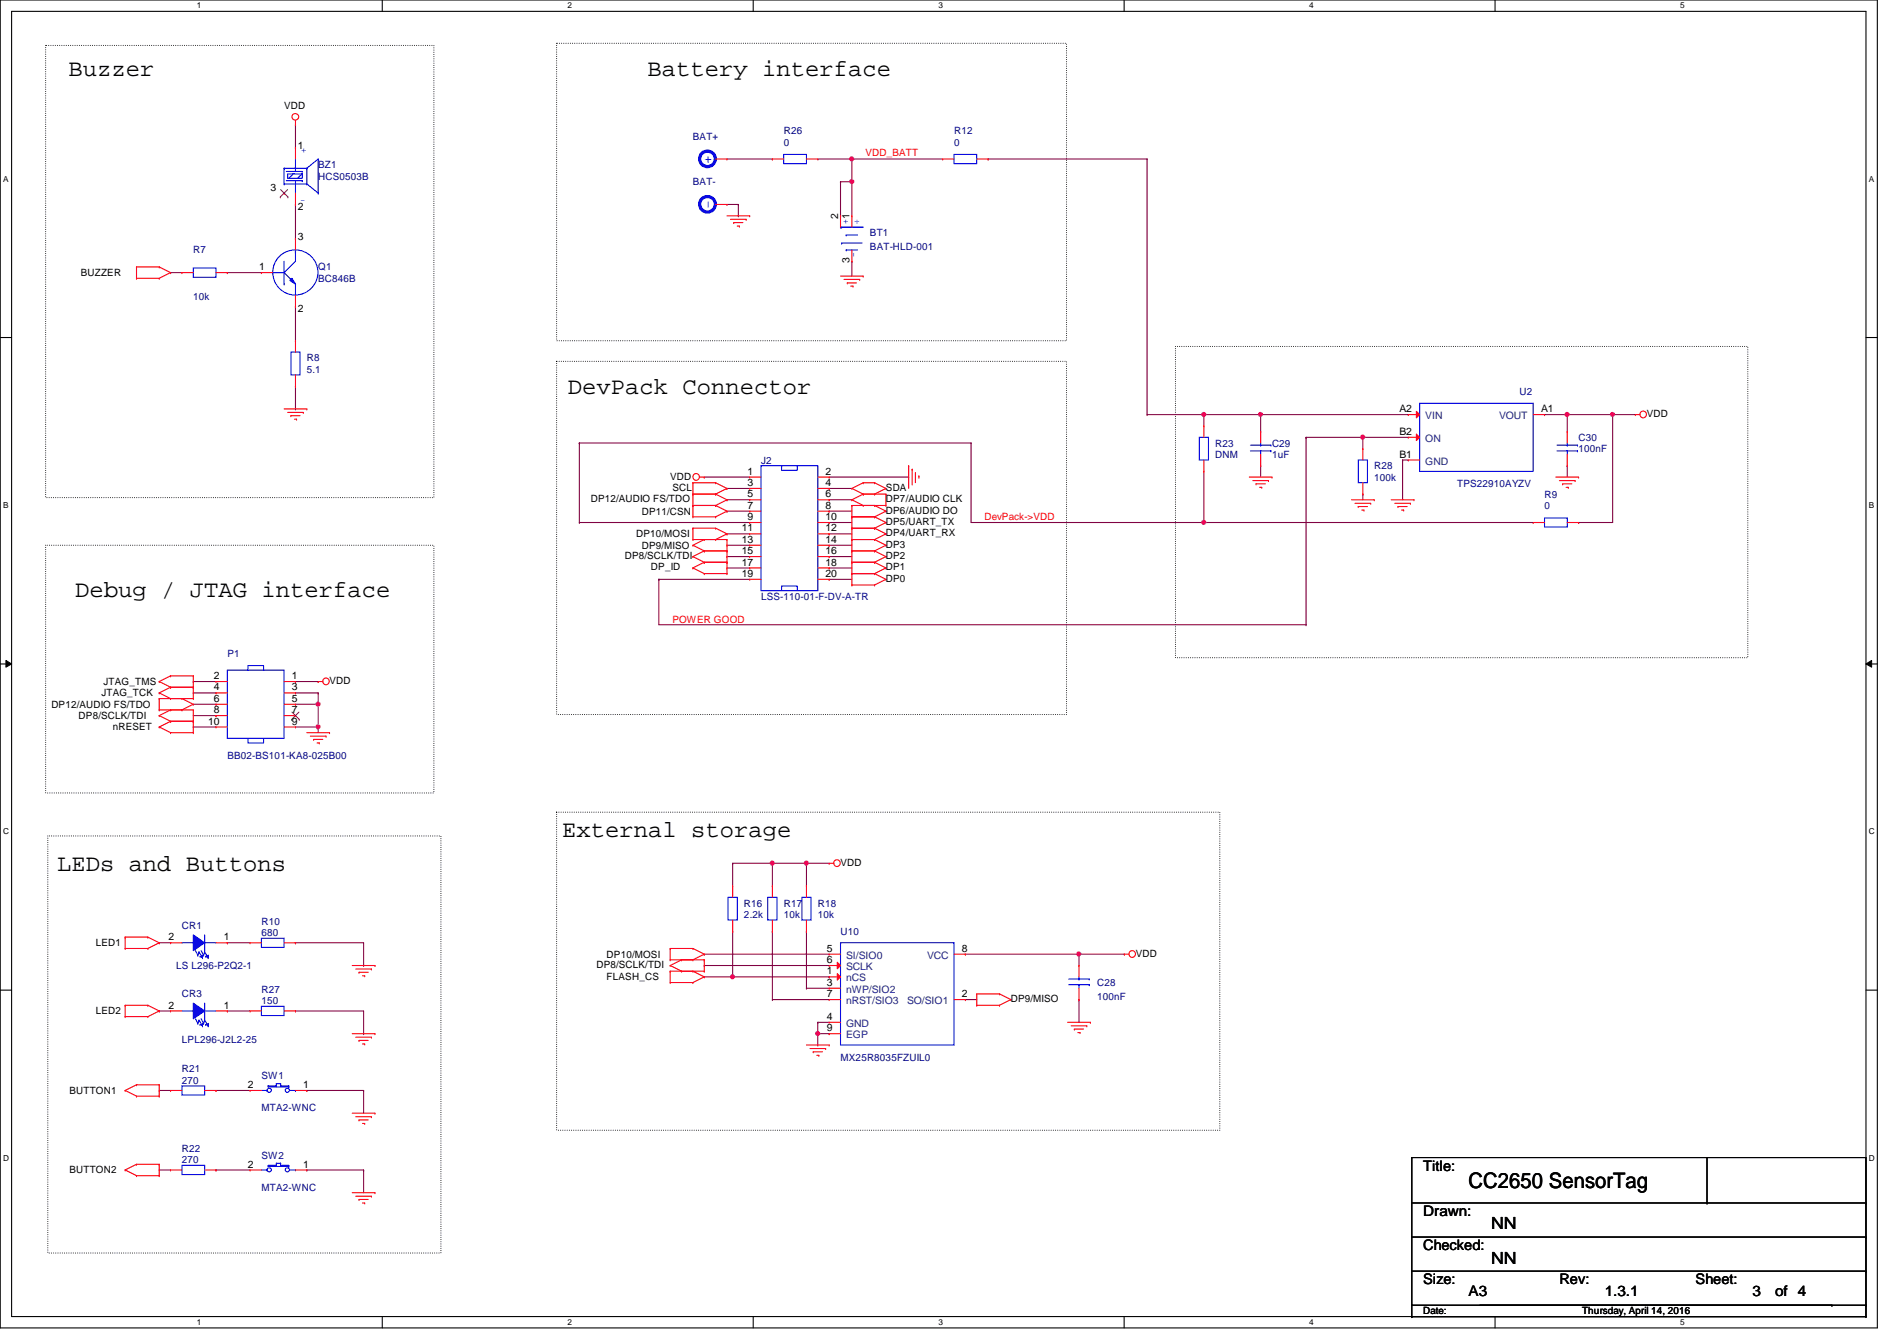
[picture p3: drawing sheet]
<svg xmlns="http://www.w3.org/2000/svg" width="297mm" height="210mm" viewBox="0 0 297 210" stroke-linecap="round" stroke-linejoin="round" font-family="sans-serif">
<path d="M0 0h294v207.9h-294zM1.8 1.8h290.4v204.3h-290.4z" fill="none" stroke="#000" stroke-width=".17"/>
<g fill="#fff">
<path d="M30.8 .2h.7v1.4h-.7z"/>
<path d="M30.8 206.2h.7v1.4h-.7z"/>
</g>
<path d="M59.9 0v1.8M59.9 206.1v1.8" fill="none" stroke="#000" stroke-width=".17"/>
<g fill="#fff">
<path d="M88.9 .2h.6v1.4h-.6z"/>
<path d="M88.9 206.2h.6v1.4h-.6z"/>
</g>
<path d="M117.9 0v1.8M117.9 206.1v1.8" fill="none" stroke="#000" stroke-width=".17"/>
<g fill="#fff">
<path d="M146.9 .2h.7v1.4h-.7z"/>
<path d="M146.9 206.2h.7v1.4h-.7z"/>
</g>
<path d="M176 0v1.8M176 206.1v1.8" fill="none" stroke="#000" stroke-width=".17"/>
<g fill="#fff">
<path d="M205 .2h.7v1.4h-.7z"/>
<path d="M205 206.2h.7v1.4h-.7z"/>
</g>
<path d="M234.1 0v1.8M234.1 206.1v1.8" fill="none" stroke="#000" stroke-width=".17"/>
<g fill="#fff">
<path d="M263.1 .2h.7v1.4h-.7z"/>
<path d="M263.1 206.2h.7v1.4h-.7z"/>
<path d="M.5 27.3h.8v1.4h-.8z"/>
<path d="M292.6 27.3h.9v1.4h-.9z"/>
<path d="M.5 78.4h.8v1.4h-.8z"/>
<path d="M292.6 78.4h.9v1.4h-.9z"/>
</g>
<path d="M0 52.8h1.8M292.2 52.8h1.8" fill="none" stroke="#000" stroke-width=".17"/>
<g fill="#fff">
<path d="M.5 129.5h.9v1.4h-.9z"/>
<path d="M292.6 129.5h.9v1.4h-.9z"/>
</g>
<path d="M0 103.9h1.8M292.2 103.9h1.8" fill="none" stroke="#000" stroke-width=".17"/>
<path d="M.9 103.4l.9 .5-.9 .5zM292.2 103.9l.9-.5v1z" fill="#000"/>
<path d="M.9 103.4l.9 .5-.9 .5zM292.2 103.9l.9-.5v1z" fill="none" stroke="#000" stroke-width=".16"/>
<g fill="#fff">
<path d="M.5 180.5h.9v1.4h-.9z"/>
<path d="M292.6 180.5h.9v1.4h-.9z"/>
</g>
<path d="M0 155h1.8M292.2 155h1.8" fill="none" stroke="#000" stroke-width=".17"/>
<path d="M7.2 7.1h60.7v70.8h-60.7zM87.2 6.8h79.8v46.5h-79.8zM87.2 56.6h79.8v55.2h-79.8zM184.1 54.2h89.6v48.8h-89.6zM7.2 85.3h60.7v38.8h-60.7zM7.5 130.9h61.5v65.2h-61.5zM87.2 127.1h103.8v49.8h-103.8z" fill="none" stroke="#000" stroke-width=".17" stroke-dasharray="0 .3"/>
<g fill="none" stroke="#800040" stroke-width=".17">
<path d="M46.3 32h.1M46.3 32v5.3M26.7 42.7h.1M26.7 42.7h1.8M35.6 42.7h.1M35.6 42.7h5.3M46.3 48h.1M46.3 48v5.3M129.8 74.7h12.5M142.3 74.7h.1M30.3 106.7h.1M30.3 108.5h.1"/>
<path d="M30.3 113.8h.1M30.3 108.5h3.5M30.3 106.7h3.5M30.3 113.8h3.5M46.3 108.5h.1M46.3 110.2h.1M46.3 108.5h3.5M46.3 110.2h3.5M46.3 113.8h3.5M49.8 108.5h.1M49.8 113.8h.1M49.8 110.2h.1"/>
<path d="M49.8 108.5v6.2M24.9 147.6h.1M24.9 147.6h1.8M35.6 147.6h.1M35.6 147.6h3.6M46.3 147.6h.1M46.3 147.6h10.6M24.9 170.7h.1M24.9 170.7h1.8M24.9 183.1h.1M24.9 183.1h1.8"/>
</g>
<circle cx="49.8" cy="113.8" r=".32" fill="#f0f"/>
<circle cx="49.8" cy="113.8" r=".32" fill="none" stroke="#f0f" stroke-width=".17"/>
<circle cx="49.8" cy="110.2" r=".32" fill="#f0f"/>
<circle cx="49.8" cy="110.2" r=".32" fill="none" stroke="#f0f" stroke-width=".17"/>
<g fill="none" stroke="#800040" stroke-width=".17">
<path d="M131.6 28.4h.1M131.6 28.4v5.4M131.6 28.4h1.8M133.4 28.4h.1M133.4 24.9h.1M133.4 24.9v8.9M154.7 24.9h.1M154.7 24.9h24.9M133.4 40.9h.1M133.4 40.9v2.3M46.3 64h.1M46.3 60.5v3.5"/>
<path d="M103.2 97.8h101.3M129.8 90.7h.1M129.8 88.9h.1M129.8 87.1h.1M129.8 81.8h.1M129.8 80h.1M129.8 90.7h3.6M129.8 88.9h3.6M129.8 87.1h3.6M129.8 81.8h3.6M129.8 80h3.6M204.5 97.8h.1"/>
<path d="M56.9 151.1h.1M56.9 147.6v3.5M56.9 170.7h.1M56.9 170.7v3.5M56.9 183.1h.1M56.9 183.1v3.6"/>
</g>
<circle cx="133.4" cy="28.4" r=".32" fill="#f0f"/>
<circle cx="133.4" cy="28.4" r=".32" fill="none" stroke="#f0f" stroke-width=".17"/>
<circle cx="133.4" cy="24.9" r=".32" fill="#f0f"/>
<circle cx="133.4" cy="24.9" r=".32" fill="none" stroke="#f0f" stroke-width=".17"/>
<g fill="none" stroke="#800040" stroke-width=".17">
<path d="M133.4 24.9h.1M133.4 24.9h14.2M179.6 24.9h.1M179.6 24.9v40M90.7 69.3h.1M90.7 69.3v12.5M90.7 69.3h61.4M110.3 74.7h.1M110.3 74.7h7.1M113.8 76.5h.1M113.8 78.2h.1M113.8 76.5h3.6"/>
<path d="M113.8 78.2h3.6M129.8 78.2h.1M129.8 76.5h.1M129.8 76.5h3.6M129.8 78.2h3.6M152.1 69.3h.1M152.1 69.3v12.5M90.7 81.8h.1M90.7 81.8h26.7M103.2 90.7h.1M103.2 90.7h14.2M103.2 90.7v7.1"/>
<path d="M113.8 80h.1M113.8 83.6h.1M113.8 85.3h.1M113.8 87.1h.1M113.8 88.9h.1M113.8 80h3.6M113.8 83.6h3.6M113.8 85.3h3.6M113.8 87.1h3.6M113.8 88.9h3.6M129.8 85.3h.1M129.8 83.6h.1"/>
<path d="M129.8 83.6h3.6M129.8 85.3h3.6M30.3 110.2h3.5M30.3 112h3.5M33.8 110.2h.1M33.8 112h.1M46.3 106.7h3.5M49.8 106.7h.1M151.2 149.4h.1M151.2 149.4h17.7M33.8 170.7h.1M33.8 170.7h5.4"/>
<path d="M48 170.7h.1M48 170.7h8.9M33.8 183.1h.1M33.8 183.1h5.4M48 183.1h.1M48 183.1h8.9"/>
</g>
<circle cx="168.9" cy="149.3" r=".32" fill="#f0f"/>
<circle cx="168.9" cy="149.3" r=".32" fill="none" stroke="#f0f" stroke-width=".17"/>
<path d="M110.3 149.4h.1M110.3 151.1h.1M110.3 149.4h19.5M110.3 151.1h19.5M110.3 152.9h4.4M114.7 152.9h.1M151.2 156.5h.1M151.2 156.5h1.7M128.1 160h.1M128.1 160h1.7" fill="none" stroke="#800040" stroke-width=".17"/>
<circle cx="114.7" cy="152.9" r=".32" fill="#f0f"/>
<circle cx="114.7" cy="152.9" r=".32" fill="none" stroke="#f0f" stroke-width=".17"/>
<path d="M168.9 149.4h.1M168.9 149.4v1.7M168.9 149.4h7.2M176.1 149.4h.1M128.1 161.8h.1M128.1 160v1.8" fill="none" stroke="#800040" stroke-width=".17"/>
<circle cx="128" cy="161.8" r=".32" fill="#f0f"/>
<circle cx="128" cy="161.8" r=".32" fill="none" stroke="#f0f" stroke-width=".17"/>
<path d="M120.9 135.1h.1M120.9 135.1v3.6M120.9 145.8h.1M120.9 156.5h.1M120.9 145.8v10.7M120.9 156.5h8.9M126.3 145.8h.1M126.3 154.7h.1M126.3 145.8v8.9M126.3 154.7h3.5" fill="none" stroke="#800040" stroke-width=".17"/>
<circle cx="120.9" cy="135.1" r=".32" fill="#f0f"/>
<circle cx="120.9" cy="135.1" r=".32" fill="none" stroke="#f0f" stroke-width=".17"/>
<path d="M120.9 135.1h.1M120.9 135.1h5.4" fill="none" stroke="#800040" stroke-width=".17"/>
<circle cx="126.3" cy="135.1" r=".32" fill="#f0f"/>
<circle cx="126.3" cy="135.1" r=".32" fill="none" stroke="#f0f" stroke-width=".17"/>
<g fill="none" stroke="#800040" stroke-width=".17">
<path d="M46.3 19.6v3.5M46.3 23.1h.1M113.8 24.9h7.1M113.8 32h1.8M115.6 32h.1M115.6 33.8h.1M115.6 32v1.8M120.9 24.9h.1M128.1 24.9h5.3M133.4 24.9h.1M197.4 72.9h.1M197.4 64.9h.1"/>
<path d="M197.4 64.9v2.7M197.4 72.9v1.8M197.4 64.9h23.1M245.4 72.9h.1M245.4 72.9v1.8M114.7 135.1h.1M114.7 135.1h6.2M114.7 135.1v3.6M120.9 135.1h.1M126.3 135.1h.1M126.3 135.1v3.6M126.3 135.1h3.5"/>
<path d="M24.9 158.2h.1M24.9 158.2h1.8M35.6 158.2h.1M35.6 158.2h3.6M46.3 158.2h.1M46.3 158.2h10.6v3.6M114.7 145.8h.1M114.7 145.8v7.1h15.1M129.8 152.9h.1M168.9 156.5h.1M168.9 156.5v3.5M56.9 161.8h.1"/>
<path d="M128.1 163.6h.1M129.8 161.8h.1M129.8 161.8h-1.7v1.8"/>
</g>
<circle cx="197.4" cy="64.9" r=".32" fill="#f0f"/>
<circle cx="197.4" cy="64.9" r=".32" fill="none" stroke="#f0f" stroke-width=".17"/>
<path d="M188.5 64.9h.1M188.5 64.9h8.9M245.4 64.9h.1M245.4 64.9v2.7" fill="none" stroke="#800040" stroke-width=".17"/>
<circle cx="245.4" cy="64.9" r=".32" fill="#f0f"/>
<circle cx="245.4" cy="64.9" r=".32" fill="none" stroke="#f0f" stroke-width=".17"/>
<path d="M204.5 68.5h.1M204.5 68.5v29.3M204.5 68.5h8.9M252.5 64.9h.1M252.5 64.9v16.9" fill="none" stroke="#800040" stroke-width=".17"/>
<circle cx="252.5" cy="64.9" r=".32" fill="#f0f"/>
<circle cx="252.5" cy="64.9" r=".32" fill="none" stroke="#f0f" stroke-width=".17"/>
<path d="M213.4 68.5h.1M213.4 68.5h7.1M219.6 72h.1M219.6 72h.9M219.6 72v6.2M241.8 64.9h.1M241.8 64.9h14.3M245.4 64.9h.1M252.5 64.9h.1" fill="none" stroke="#800040" stroke-width=".17"/>
<circle cx="213.4" cy="68.4" r=".32" fill="#f0f"/>
<circle cx="213.4" cy="68.4" r=".32" fill="none" stroke="#f0f" stroke-width=".17"/>
<path d="M188.5 64.9h.1M188.5 64.9v1.8M188.5 73.8v8M213.4 77.3h.1M213.4 68.5h.1M213.4 68.5v1.7M213.4 77.3v.9M188.5 81.8h.1M188.5 81.8h51.6M247.2 81.8h.1M247.2 81.8h5.3" fill="none" stroke="#800040" stroke-width=".17"/>
<circle cx="188.5" cy="81.8" r=".32" fill="#f0f"/>
<circle cx="188.5" cy="81.8" r=".32" fill="none" stroke="#f0f" stroke-width=".17"/>
<path d="M179.6 64.9h.1M179.6 64.9h8.9" fill="none" stroke="#800040" stroke-width=".17"/>
<circle cx="188.5" cy="64.9" r=".32" fill="#f0f"/>
<circle cx="188.5" cy="64.9" r=".32" fill="none" stroke="#f0f" stroke-width=".17"/>
<path d="M152.1 81.8h36.4M188.5 81.8h.1" fill="none" stroke="#800040" stroke-width=".17"/>
<g fill="none" stroke="#f00" stroke-width=".17">
<path d="M46.3 19.6h.1M46.3 18.8v.8M113.8 33.8h3.6M114.4 34.3h2.4M114.9 34.8h.1M114.9 34.8h1.4M115.4 35.4h.4M115.8 35.4h.1M116.8 34.3h.1M117.4 33.8h.1M21.4 43.6h.1M21.4 41.8h.1"/>
<path d="M21.4 41.8h3.5M21.4 43.6h3.5M21.4 41.8v1.8M24.9 41.8h.1M24.9 43.6h.1M24.9 41.8l1.8 .9M26.7 42.7h.1M26.7 42.7l-1.8 .9M131.6 43.2h3.6M132.2 43.7h2.4M132.7 44.3h.1M132.7 44.3h1.4"/>
<path d="M133.2 44.8h.4M133.6 44.8h.1M134.6 43.7h.1M135.2 43.2h.1M44.5 64h3.5M45 64.6h2.5M45.5 65.1h.1M45.5 65.1h1.5M46.1 65.6h.3M46.4 65.6h.1M47.5 64.6h.1M48 64h.1"/>
<path d="M108.5 79.1h.1M108.5 77.3h.1M108.5 75.6h.1M108.5 77.3h3.6M108.5 79.1h3.6M108.5 75.6v5.3M108.5 75.6h3.6M109.6 74.7h.7M110.3 74.7h.1M112.1 77.3h.1M112.1 79.1h.1M112.1 75.6h.1"/>
<path d="M112.1 77.3l1.7 .9M112.1 79.1l1.7 .9M112.1 75.6l1.7 .9M113.8 78.2h.1M113.8 76.5h.1M113.8 78.2l-1.7 .9M113.8 76.5l-1.7 .8M133.4 76.5h.1M133.4 78.2h.1M133.4 79.1h.1M133.4 79.1h5.3M133.4 76.5l1.8 .8"/>
<path d="M133.4 79.1v12.5M133.4 78.2l1.8 .9M135.2 77.3h.1M135.2 75.6h.1M135.2 79.1h.1M135.2 77.3h3.5M135.2 75.6l-1.8 .9M135.2 75.6h1.7M135.2 77.3l-1.8 .9M136.9 77.3h.1M136.9 75.6h.1M136.9 79.1h.1"/>
<path d="M136.9 75.6l1.8 .9M136.9 79.1l1.8 .9M138.7 76.5h.1M138.7 77.3h.1M138.7 79.1h.1M138.7 76.5l-1.8 .8M138.7 77.3v1.8M142.3 72.9h.1M142.3 72.9v3.6M142.8 73.4h.1M142.8 73.4v2.5M143.3 75.4h.1"/>
<path d="M143.3 74v1.4M143.9 74.5h.1M143.9 74.5v.3M195.6 74.7h3.6M196.2 75.2h2.4M196.7 75.7h.1M196.7 75.7h1.4M197.2 76.3h.4M197.6 76.3h.1M198.6 75.2h.1M199.2 74.7h.1M211.6 78.2h3.6"/>
<path d="M212.2 78.8h2.4M212.7 79.3h.1M212.7 79.3h1.4M213.2 79.8h.4M213.6 79.8h.1M214.6 78.8h.1M215.2 78.2h.1M217.8 78.2h3.6M218.4 78.8h2.4M218.9 79.3h.1M218.9 79.3h1.4M219.5 79.8h.3"/>
<path d="M219.8 79.8h.1M220.8 78.8h.1M221.4 78.2h.1M243.6 74.7h3.6M244.2 75.2h2.4M244.7 75.7h.1M244.7 75.7h1.4M245.2 76.3h.4M245.4 67.6h.1M245.4 72.9h.1M245.4 67.6v1.7M245.4 71.1v1.8"/>
<path d="M245.6 76.3h.1M246.6 75.2h.1M247.2 74.7h.1M256.1 64.9h.1M256.1 64.9h.7M108.5 88.9h.1M108.5 80.9h.1M108.5 85.3h.1M108.5 84.5h.1M108.5 82.7h.1M108.5 87.1h.1M108.5 82.7v1.8"/>
<path d="M108.5 88.9l1.8 .9M108.5 80.9h3.6M108.5 84.5h5.3M108.5 85.3l1.8 .9M108.5 82.7h3.6M108.5 87.1l1.8 .9M110.3 88h.1M110.3 89.8h.1M110.3 84.5h.1M110.3 86.2h.1M110.3 88l-1.8 .9M110.3 88h3.5"/>
<path d="M110.3 89.8h3.5M110.3 84.5l-1.8 .8M110.3 86.2h3.5M110.3 86.2l-1.8 .9M112.1 80.9h.1M112.1 82.7h.1M112.1 84.5h.1M112.1 82.7l1.7 .9M113.8 88h.1M113.8 89.8h.1M113.8 80h.1M113.8 84.5h.1"/>
<path d="M113.8 86.2h.1M113.8 83.6h.1M113.8 84.5v5.3M113.8 80l-1.7 .9M113.8 83.6l-1.7 .9M133.4 82.7h.1M133.4 80.9h.1M133.4 91.6h.1M133.4 89.8h.1M133.4 88h.1M133.4 86.2h.1M133.4 84.5h.1"/>
<path d="M133.4 88h3.5M133.4 89.8h3.5M133.4 80.9h3.5M133.4 84.5h3.5M133.4 86.2h3.5M133.4 82.7h3.5M133.4 91.6h3.5M136.9 82.7h.1M136.9 80.9h.1M136.9 91.6h.1M136.9 89.8h.1M136.9 88h.1"/>
<path d="M136.9 86.2h.1M136.9 84.5h.1M136.9 89.8l1.8 .9M136.9 88l1.8 .9M136.9 80.9l1.8 .9M136.9 86.2l1.8 .9M136.9 84.5l1.8 .8M136.9 82.7l1.8 .9M138.7 81.8h.1M138.7 90.7h.1M138.7 87.1h.1M138.7 88.9h.1"/>
<path d="M138.7 85.3h.1M138.7 83.6h.1M138.7 80h.1M138.7 81.8l-1.8 .9M138.7 90.7l-1.8 .9M138.7 87.1l-1.8 .9M138.7 88.9l-1.8 .9M138.7 85.3l-1.8 .9M138.7 83.6l-1.8 .9M138.7 80l-1.8 .9M24.9 108.5h.1M24.9 106.7h.1"/>
<path d="M24.9 113.8h.1M24.9 112h.1M24.9 111.1h.1M24.9 109.3h.1M24.9 109.3h5.4M24.9 108.5l1.8 .8M24.9 106.7l1.8 .9M24.9 113.8l1.8 .9M24.9 111.1h5.4M24.9 112l1.8 .9M24.9 109.3v1.8M26.7 107.6h.1"/>
<path d="M26.7 109.3h.1M26.7 105.8h.1M26.7 112.9h.1M26.7 114.7h.1M26.7 111.1h.1M26.7 107.6l-1.8 .9M26.7 107.6h3.6M26.7 105.8l-1.8 .9M26.7 105.8h3.6M26.7 112.9l-1.8 .9M26.7 112.9h3.6M26.7 114.7h3.6"/>
<path d="M26.7 111.1l-1.8 .9M28.5 109.3h.1M28.5 111.1h.1M28.5 109.3l1.8 .9M30.3 107.6h.1M30.3 109.3h.1M30.3 105.8h.1M30.3 112.9h.1M30.3 114.7h.1M30.3 111.1h.1M30.3 110.2h.1M30.3 105.8v3.5"/>
<path d="M30.3 111.1v3.6M30.3 110.2l-1.8 .9M48 114.7h3.6M48.6 115.2h2.5M49.1 115.7h.1M49.1 115.7h1.4M49.7 116.3h.3M49.8 106.7h.1M49.8 106.7h.7M50 116.3h.1M51.1 115.2h.1M51.6 114.7h.1"/>
<path d="M120.9 138.7h.1M120.9 138.7v1.8M129.8 135.1h.1M129.8 135.1h.8M19.6 148.5h.1M19.6 146.7h.1M19.6 159.1h.1M19.6 157.4h.1M19.6 146.7h3.6M19.6 148.5h3.6M19.6 146.7v1.8M19.6 157.4v1.7"/>
<path d="M19.6 157.4h3.6M19.6 159.1h3.6M23.2 146.7h.1M23.2 148.5h.1M23.2 157.4h.1M23.2 159.1h.1M23.2 146.7l1.7 .9M23.2 157.4l1.7 .8M24.9 147.6h.1M24.9 158.2h.1M24.9 147.6l-1.7 .9M24.9 158.2l-1.7 .9"/>
<path d="M55.2 151.1h3.5M55.7 151.7h2.5M56.2 152.2h.1M56.2 152.2h1.5M56.8 152.7h.3M57.1 152.7h.1M58.2 151.7h.1M58.7 151.1h.1M104.9 150.2h.1M104.9 148.5h.1M104.9 153.8h.1M104.9 152h.1"/>
<path d="M104.9 151.1h.1M104.9 148.5h3.6M104.9 150.2h5.4M104.9 148.5v1.7M104.9 152v1.8M104.9 152h5.4M104.9 153.8h3.6M104.9 151.1l1.8 .9M106.7 150.2h.1M106.7 152h.1M106.7 150.2l-1.8 .9M108.5 148.5h.1"/>
<path d="M108.5 150.2h.1M108.5 152h.1M108.5 153.8h.1M108.5 148.5l1.8 .9M108.5 152l1.8 .9M110.3 149.4h.1M110.3 152.9h.1M110.3 150.2h.1M110.3 152h.1M110.3 149.4l-1.8 .8M110.3 152.9l-1.8 .9M110.3 150.2v1.8"/>
<path d="M120.9 145.8h.1M120.9 144v1.8M152.9 157.4h.1M152.9 155.6h.1M152.9 157.4h3.6M152.9 155.6v1.8M152.9 155.6h3.6M156.5 157.4h.1M156.5 155.6h.1M156.5 155.6l1.8 .9M158.3 156.5h.1M158.3 156.5l-1.8 .9"/>
<path d="M176.1 149.4h.1M176.1 149.4h.7M19.6 170.7h.1M19.6 170.7l1.8 .9M21.4 169.8h.1M21.4 171.6h.1M21.4 169.8l-1.8 .9M21.4 169.8h3.5M21.4 171.6h3.5M24.9 169.8h.1M24.9 171.6h.1M24.9 169.8v1.8"/>
<path d="M55.2 174.2h3.5M55.2 161.8h3.5M55.7 174.8h2.5M55.7 162.3h2.5M56.2 175.3h.1M56.2 162.9h.1M56.2 175.3h1.5M56.2 162.9h1.5M56.8 175.9h.3M56.8 163.4h.3M57.1 175.9h.1M57.1 163.4h.1"/>
<path d="M58.2 174.8h.1M58.2 162.3h.1M58.7 174.2h.1M58.7 161.8h.1M126.3 163.6h3.5M126.8 164.1h2.5M127.3 164.6h.1M127.3 164.6h1.5M127.9 165.2h.3M128.2 165.2h.1M129.3 164.1h.1M129.8 163.6h.1"/>
<path d="M167.2 160h3.5M167.7 160.6h2.5M168.2 161.1h.1M168.2 161.1h1.5M168.8 161.6h.3M169.1 161.6h.1M170.2 160.6h.1M170.7 160h.1M19.6 183.1h.1M19.6 183.1l1.8 .9M21.4 182.2h.1M21.4 184h.1"/>
<path d="M21.4 182.2l-1.8 .9M21.4 182.2h3.5M21.4 184h3.5M24.9 182.2h.1M24.9 184h.1M24.9 182.2v1.8M55.2 186.7h3.5M55.7 187.2h2.5M56.2 187.7h.1M56.2 187.7h1.5M56.8 188.3h.3M57.1 188.3h.1"/>
<path d="M58.2 187.2h.1M58.7 186.7h.1"/>
<circle cx="46.3" cy="18.3" r=".52"/>
<circle cx="109" cy="74.6" r=".52"/>
<circle cx="257.3" cy="64.9" r=".52"/>
<circle cx="51" cy="106.7" r=".52"/>
<circle cx="131" cy="135.1" r=".52"/>
<circle cx="177.3" cy="149.3" r=".52"/>
</g>
<g fill="none" stroke="#000" stroke-width=".17">
<path d="M221.1 181.2h71.1v23.1h-71.1zM221.1 188.3h71.1M221.1 193.6h71.1M221.1 199h71.1M267.3 188.3h.1M267.3 181.2v7.1M292.2 188.3h.1M292.2 193.6h.1M292.2 199h.1M221.1 206.1h.1M221.1 204.3v1.8M221.1 206.1h71.1"/>
<path d="M231.7 204.3h55.1M286.8 204.3h.1M292.2 206.1h.1M292.2 204.3h.1M292.2 204.3v1.8"/>
</g>
<path d="M243.8 70.6h3.2M243.8 69.7h3.2M245.4 69.7h.1M245.4 70.6h.1M245.4 69.3v.4M245.4 70.6v.5M247 70.6h.1M247 69.7h.1M120.2 140.5h1.5v3.5h-1.5zM131.6 147.6h17.8v16h-17.8z" fill="none" stroke="#00f" stroke-width=".17"/>
<path d="M131.1 152.4l.5 .5-.5 .5z" fill="#f00"/>
<path d="M129.8 152.9h.1M129.8 154.7h.1M129.8 149.4h.1M129.8 152.9h1.8M129.8 154.7h1.8M129.8 149.4h1.8M131.1 152.4l.5 .5-.5 .5zM149.4 156.5h1.8M151.2 156.5h.1M129.8 160h.1M129.8 160h1.8" fill="none" stroke="#f00" stroke-width=".17"/>
<path d="M131.1 150.6l.5 .5-.5 .5z" fill="#f00"/>
<g fill="none" stroke="#f00" stroke-width=".17">
<path d="M131.6 33.8h.1M131.6 33.8v1.8M133.4 33.8h.1M133.4 33.8v1.8M133.4 39.1v1.8M133.4 40.9h.1M114.7 138.7h.1M114.7 138.7v1.8M39.2 147.6h.1M39.2 158.2h.1M39.2 147.6h1.7M39.2 158.2h1.7"/>
<path d="M44.5 147.6h1.8M44.5 158.2h1.8M46.3 147.6h.1M46.3 158.2h.1M114.7 145.8h.1M114.7 144v1.8M129.8 151.1h.1M129.8 156.5h.1M129.8 151.1h1.8M129.8 156.5h1.8M131.1 150.6l.5 .5-.5 .5zM149.4 149.4h1.8"/>
<path d="M151.2 149.4h.1M26.7 170.7h.1M26.7 170.7h1.8M32 170.7h1.8M33.8 170.7h.1M129.8 161.8h.1M129.8 161.8h1.8M26.7 183.1h.1M26.7 183.1h1.8M32 183.1h1.8M33.8 183.1h.1"/>
</g>
<g fill="none" stroke="#00f" stroke-width=".17">
<path d="M131.6 35.6h.1M131.6 35.6h3.6M131.8 35.6h.1M131.8 38.1h.1M131.8 38.1h3.2M132.5 39.1h.1M132.5 36.8h.1M132.5 39.1h1.8M132.5 36.8h1.8M32 159.5h.1M32 157v2.5M40.9 146.9h3.6v1.4h-3.6z"/>
<path d="M40.9 157.5h3.6v1.5h-3.6zM114 140.5h1.4v3.5h-1.4zM28.5 170h3.5v1.4h-3.5zM28.5 182.4h3.5v1.5h-3.5z"/>
</g>
<path d="M30.3 157l1.7 1.2-1.7 1.3z" fill-rule="evenodd" fill="#00f"/>
<g fill="none" stroke="#00f" stroke-width=".17">
<path d="M122.7 24.2h3.6v1.4h-3.6zM45.5 55.1h1.5v3.6h-1.5zM28.5 158.2h1.8M30.3 157l1.7 1.2-1.7 1.3zM30.3 158.2h.1M30.6 159.5l.4 .7M31.2 159.7h.1M31.2 159.7l-.2 .5M31.2 159.7l.5 .9M31.5 159.5l.4 .7M32 158.2h.1M32 159.7h.1"/>
<path d="M32 148.8h.1M32 158.2h1.8M32 159.7l-.1 .5M32 159.7l.6 .9M32 146.3v2.5M31 160.2h.1M31.3 160.4h.1M31.3 160.4l.4 .2M31.7 160.6h.1M31.7 160.2h.1M31.7 160.2v.4M31.9 160.2h.1"/>
<path d="M32.2 160.4h.1M32.2 160.4l.4 .2M32.6 160.2h.1M32.6 160.6h.1M32.6 160.2v.4"/>
</g>
<path d="M120.9 24.9h.1M120.9 24.9h1.8M126.3 24.9h1.8M128.1 24.9h.1M46.3 53.3h.1M46.3 53.3v1.8M46.3 58.7v1.8M46.3 60.5h.1M26.7 158.2h.1M26.7 158.2h1.8M33.8 158.2h1.8M35.6 158.2h.1" fill="none" stroke="#f00" stroke-width=".17"/>
<path d="M30.3 146.3l1.7 1.3-1.7 1.2z" fill-rule="evenodd" fill="#00f"/>
<g fill="none" stroke="#00f" stroke-width=".17">
<path d="M46.3 39.1h.1M46.3 39.1v1.8l-1.8 1.8M149.4 24.2h3.5v1.4h-3.5zM30.3 42h3.5v1.4h-3.5zM42.7 42.7h.1M42.7 42.7h1.8M44.5 42.7h.1M44.5 44.4h.1M44.5 42.7l1.8 1.7M44.5 40.9v3.5M46.3 44.4h.1M46.3 44.4v1.8"/>
<path d="M119.2 72.9h8.9v19.6h-8.9zM122.4 72.9v.7h2.4v-.7M187.8 68.5h1.4v3.5h-1.4zM195.8 70.6h3.2M195.8 69.7h3.2M197.4 69.7h.1M197.4 70.6h.1M197.4 69.3v.4M197.4 70.6v.5M199 70.6h.1M199 69.7h.1M122.4 92.5v-.8h2.4v.8"/>
<path d="M28.5 147.6h1.8M30.3 146.3l1.7 1.3-1.7 1.2zM30.3 147.6h.1M30.6 148.8l.4 .7M31 149.5h.1M31.2 149h.1M31.2 149l-.2 .5M31.2 149l.5 .9M31.3 149.7h.1M31.3 149.7l.4 .2M31.5 148.8l.4 .7M31.7 149.9h.1"/>
<path d="M31.7 149.5h.1M31.7 149.5v.4M31.9 149.5h.1M32 147.6h.1M32 149h.1M32 147.6h1.8M32 149l-.1 .5M32 149l.6 .9M32.2 149.7h.1M32.2 149.7l.4 .2M32.6 149.5h.1M32.6 149.9h.1"/>
<path d="M32.6 149.5v.4M40.9 183.1h.9M41.8 183.1h.1M42 182.4h.1M42 182.4v.2h3.2M42 182.4h1.3M43.3 182.4h.1M43.9 182.1h.1M43.9 182.4h.1M43.9 182.4h1.3M43.9 182.1h-.6v.3M43.9 182.1v.3"/>
<path d="M45.2 182.6h.1M45.2 182.4h.1M45.2 182.4v.2M45.4 183.1h.9M46.3 183.1h.1"/>
<circle cx="46.2" cy="42.6" r="3.5"/>
<circle cx="42.2" cy="183.1" r=".33"/>
<circle cx="45" cy="183.1" r=".33"/>
</g>
<g fill="none" stroke="#f00" stroke-width=".17">
<path d="M147.6 24.9h.1M147.6 24.9h1.8M152.9 24.9h1.8M154.7 24.9h.1M28.5 42.7h.1M28.5 42.7h1.8M33.8 42.7h1.8M35.6 42.7h.1M117.4 74.7h.1M117.4 76.5h.1M117.4 78.2h.1M117.4 74.7h1.8"/>
<path d="M117.4 76.5h1.8M117.4 78.2h1.8M128.1 74.7h1.7M128.1 76.5h1.7M128.1 78.2h1.7M129.8 74.7h.1M129.8 76.5h.1M129.8 78.2h.1M188.5 73.8h.1M188.5 66.7h.1M188.5 66.7v1.8M188.5 72v1.8"/>
<path d="M197.4 67.6h.1M197.4 72.9h.1M197.4 67.6v1.7M197.4 71.1v1.8M117.4 80h.1M117.4 81.8h.1M117.4 83.6h.1M117.4 85.3h.1M117.4 87.1h.1M117.4 88.9h.1M117.4 90.7h.1M117.4 80h1.8"/>
<path d="M117.4 81.8h1.8M117.4 83.6h1.8M117.4 85.3h1.8M117.4 87.1h1.8M117.4 88.9h1.8M117.4 90.7h1.8M128.1 80h1.7M128.1 81.8h1.7M128.1 83.6h1.7M128.1 85.3h1.7M128.1 87.1h1.7M128.1 88.9h1.7"/>
<path d="M128.1 90.7h1.7M129.8 80h.1M129.8 81.8h.1M129.8 83.6h.1M129.8 85.3h.1M129.8 87.1h.1M129.8 88.9h.1M129.8 90.7h.1M26.7 147.6h.1M26.7 147.6h1.8M33.8 147.6h1.8M35.6 147.6h.1"/>
<path d="M39.2 183.1h.1M39.2 183.1h1.7M46.3 183.1h1.7M48 183.1h.1"/>
</g>
<path d="M45.4 43.9l.3-.3 .6 .8z" fill="#00f"/>
<g fill="none" stroke="#00f" stroke-width=".17">
<path d="M45.4 43.9l.3-.3 .6 .8zM212.7 72h1.4v3.6h-1.4zM222.3 63.1h17.8v10.7h-17.8zM241.8 81.1h3.6v1.4h-3.6zM167.3 154.1h3.3M167.3 153.2h3.3M168.9 153.2h.1M168.9 154.1h.1M168.9 152.9v.3M168.9 154.1v.6M170.6 154.1h.1M170.6 153.2h.1"/>
<path d="M40.9 170.7h.9M41.8 170.7h.1M42 170h.1M42 170v.1h3.2M42 170h1.3M43.3 170h.1M43.9 169.6h.1M43.9 170h.1M43.9 170h1.3M43.9 169.6h-.6v.4M43.9 169.6v.4M45.2 170.1h.1"/>
<path d="M45.2 170h.1M45.2 170v.1M45.4 170.7h.9M46.3 170.7h.1"/>
<circle cx="42.2" cy="170.7" r=".33"/>
<circle cx="45" cy="170.7" r=".33"/>
</g>
<g fill="none" stroke="#f00" stroke-width=".17">
<path d="M46.3 37.3h.1M46.3 37.3v1.8M112.1 32h1.7M112.1 24.9h1.7M113.8 32h.1M113.8 24.9h.1M40.9 42.7h.1M40.9 42.7h1.8M46.3 48h.1M46.3 46.2v1.8M213.4 77.3h.1M213.4 70.2h.1"/>
<path d="M213.4 70.2v1.8M213.4 75.6v1.7M220.5 72h.1M220.5 72h1.8M240.1 81.8h.1M240.1 81.8h1.7M245.4 81.8h1.8M247.2 81.8h.1M168.9 151.1h.1M168.9 156.5h.1M168.9 151.1v1.8M168.9 154.7v1.8"/>
<path d="M39.2 170.7h.1M39.2 170.7h1.7M46.3 170.7h1.7M48 170.7h.1"/>
</g>
<g fill="none" stroke="#00f" stroke-width=".51">
<circle cx="110.8" cy="32" r="1.22"/>
<circle cx="110.8" cy="24.9" r="1.22"/>
</g>
<path d="M221.8 64.4l.5 .5-.5 .5z" fill="#f00"/>
<path d="M220.5 64.9h.1M220.5 64.9h1.8M221.8 64.4l.5 .5-.5 .5zM240.1 64.9h1.7M241.8 64.9h.1" fill="none" stroke="#f00" stroke-width=".17"/>
<path d="M221.8 67.9l.5 .6-.5 .5z" fill="#f00"/>
<g fill="none" stroke="#f00" stroke-width=".17">
<path d="M220.5 68.5h.1M220.5 68.5h1.8M221.8 67.9l.5 .6-.5 .5zM33.8 106.7h.1M33.8 108.5h.1M33.8 110.2h.1M33.8 112h.1M33.8 113.8h.1M33.8 106.7h1.8M33.8 108.5h1.8M33.8 110.2h1.8M33.8 112h1.8"/>
<path d="M33.8 113.8h1.8M44.5 106.7h1.8M44.5 108.5h1.8M44.5 110.2h1.8M44.5 112h1.8M44.5 113.8h1.8M46.3 106.7h.1M46.3 108.5h.1M46.3 110.2h.1M46.3 112h.1M46.3 113.8h.1M126.3 138.7h.1"/>
<path d="M126.3 138.7v1.8M126.3 145.8h.1M126.3 144v1.8"/>
</g>
<g fill="none" stroke="#00f" stroke-width=".17">
<path d="M44.5 26.3h.1M44.5 28.8h.1M44.5 26.3h3.5M44.5 26.3v2.5M44.5 28.8h3.5M44.8 26.8h2.5M47.3 26.8h.1M48 28.8h.1M48 26.3h.1M48 28.8l1.8 1.4M48 26.3v2.5M49.8 24.9h.1"/>
<path d="M49.8 30.2h.1M49.8 24.9l-1.8 1.4M49.8 24.9v5.3M35.6 104.9h8.9v10.7h-8.9zM38.8 104.9v-.7h2.5v.7M38.8 115.6v.7h2.5v-.7M125.6 140.5h1.4v3.5h-1.4z"/>
</g>
<path d="M45.7 112.6h.1M45.7 111.5l1.2 1.1M46.8 111.5l-1.1 1.1M46.9 112.6h.1" fill="none" stroke="#804000" stroke-width=".16"/>
<path d="M45 27.2h2.3v.7h-2.3z" fill-rule="evenodd" fill="#fff"/>
<path d="M45 27.2h2.3v.7h-2.3z" fill-rule="evenodd" fill="#00f"/>
<path d="M44.8 28.3h2.5M45 27.2h2.3v.7h-2.3zM46.3 24.9v1.9M46.3 28.3v1.9M47.3 28.3h.1" fill="none" stroke="#00f" stroke-width=".17"/>
<path d="M44.5 30.2h.1M46.3 32h.1M46.3 23.1h.1M46.3 23.1v1.8M46.3 30.2v1.8" fill="none" stroke="#f00" stroke-width=".17"/>
<path d="M43.9 30.8h.1M43.9 29.7l1.2 1.1M45 29.7l-1.1 1.1M45.1 30.8h.1" fill="none" stroke="#804000" stroke-width=".16"/>
<circle cx="49.8" cy="113.8" r=".32" fill="#f0f"/>
<circle cx="49.8" cy="113.8" r=".32" fill="none" stroke="#f0f" stroke-width=".17"/>
<circle cx="49.8" cy="110.2" r=".32" fill="#f0f"/>
<circle cx="49.8" cy="110.2" r=".32" fill="none" stroke="#f0f" stroke-width=".17"/>
<circle cx="133.4" cy="28.4" r=".32" fill="#f0f"/>
<circle cx="133.4" cy="28.4" r=".32" fill="none" stroke="#f0f" stroke-width=".17"/>
<circle cx="133.4" cy="24.9" r=".32" fill="#f0f"/>
<circle cx="133.4" cy="24.9" r=".32" fill="none" stroke="#f0f" stroke-width=".17"/>
<circle cx="168.9" cy="149.3" r=".32" fill="#f0f"/>
<circle cx="168.9" cy="149.3" r=".32" fill="none" stroke="#f0f" stroke-width=".17"/>
<circle cx="114.7" cy="152.9" r=".32" fill="#f0f"/>
<circle cx="114.7" cy="152.9" r=".32" fill="none" stroke="#f0f" stroke-width=".17"/>
<circle cx="128" cy="161.8" r=".32" fill="#f0f"/>
<circle cx="128" cy="161.8" r=".32" fill="none" stroke="#f0f" stroke-width=".17"/>
<circle cx="120.9" cy="135.1" r=".32" fill="#f0f"/>
<circle cx="120.9" cy="135.1" r=".32" fill="none" stroke="#f0f" stroke-width=".17"/>
<circle cx="126.3" cy="135.1" r=".32" fill="#f0f"/>
<circle cx="126.3" cy="135.1" r=".32" fill="none" stroke="#f0f" stroke-width=".17"/>
<circle cx="197.4" cy="64.9" r=".32" fill="#f0f"/>
<circle cx="197.4" cy="64.9" r=".32" fill="none" stroke="#f0f" stroke-width=".17"/>
<circle cx="245.4" cy="64.9" r=".32" fill="#f0f"/>
<circle cx="245.4" cy="64.9" r=".32" fill="none" stroke="#f0f" stroke-width=".17"/>
<circle cx="252.5" cy="64.9" r=".32" fill="#f0f"/>
<circle cx="252.5" cy="64.9" r=".32" fill="none" stroke="#f0f" stroke-width=".17"/>
<circle cx="213.4" cy="68.4" r=".32" fill="#f0f"/>
<circle cx="213.4" cy="68.4" r=".32" fill="none" stroke="#f0f" stroke-width=".17"/>
<circle cx="188.5" cy="81.8" r=".32" fill="#f0f"/>
<circle cx="188.5" cy="81.8" r=".32" fill="none" stroke="#f0f" stroke-width=".17"/>
<circle cx="188.5" cy="64.9" r=".32" fill="#f0f"/>
<circle cx="188.5" cy="64.9" r=".32" fill="none" stroke="#f0f" stroke-width=".17"/>
<g font-size="3.7">
<text x="10.7" y="11.9">Buzzer</text>
<text x="101.4" y="11.9">Battery interface</text>
<text x="88.9" y="61.7">DevPack Connector</text>
<text x="11.8" y="93.5">Debug / JTAG interface</text>
<text x="88" y="131">External storage</text>
<text x="8.9" y="136.4">LEDs and Buttons</text>
</g>
<text font-size="3.3" x="230" y="186">CC2650 SensorTag</text>
<g font-size="2.6">
<text x="233.5" y="192.4">NN</text>
<text x="233.5" y="197.8">NN</text>
</g>
<g font-size="2.3" fill="#00f">
<text x="111.5" y="25.6" transform="rotate(-90 111.5 25.6)">+</text>
<text x="111.5" y="32.7" transform="rotate(-90 111.5 32.7)">-</text>
</g>
<g font-size="2.3">
<text x="222.8" y="183.3">Title:</text>
<text x="222.8" y="190.4">Drawn:</text>
<text x="222.8" y="195.7">Checked:</text>
<text x="222.8" y="201">Size:</text>
<text x="230" y="202.8">A3</text>
<text x="244.2" y="201">Rev:</text>
<text x="251.3" y="202.8">1.3.1</text>
<text x="265.5" y="201">Sheet:</text>
<text x="274.4" y="202.8">3</text>
<text x="278" y="202.8">of 4</text>
</g>
<g font-size="1.6">
<text x="44.5" y="17.1">VDD</text>
<text x="46.6" y="23.3">1</text>
<text x="42.4" y="29.8">3</text>
<text x="46.6" y="32.9">2</text>
<text x="131.2" y="34.3" transform="rotate(-90 131.2 34.3)">2</text>
<text x="133" y="34.3" transform="rotate(-90 133 34.3)">1</text>
<text x="46.6" y="37.5">3</text>
<text x="133" y="41.2" transform="rotate(-90 133 41.2)">3</text>
<text x="12.7" y="43.2">BUZZER</text>
<text x="40.6" y="42.3">1</text>
<text x="46.6" y="48.9">2</text>
<text x="219.1" y="64.5">A2</text>
<text x="241.3" y="64.5">A1</text>
<text x="257.8" y="65.3">VDD</text>
<text x="219.1" y="71.6">B1</text>
<text x="219.1" y="68.1">B2</text>
<text x="104.9" y="75.1">VDD</text>
<text x="105.3" y="76.8">SCL</text>
<text x="117" y="74.3">1</text>
<text x="117" y="76.1">3</text>
<text x="117" y="77.9">5</text>
<text x="129.3" y="74.3">2</text>
<text x="129.3" y="76.1">4</text>
<text x="129.3" y="77.9">6</text>
<text x="138.7" y="76.8">SDA</text>
<text x="92.5" y="78.6">DP12/AUDIO FS/TDO</text>
<text x="100.5" y="80.6">DP11/CSN</text>
<text x="116.2" y="83.2">11</text>
<text x="117" y="79.6">7</text>
<text x="117" y="81.4">9</text>
<text x="129.3" y="79.6">8</text>
<text x="129.3" y="81.4">10</text>
<text x="129.3" y="83.2">12</text>
<text x="138.7" y="82.2">DP5/UART_TX</text>
<text x="138.7" y="78.6">DP7/AUDIO CLK</text>
<text x="138.7" y="83.9">DP4/UART_RX</text>
<text x="138.7" y="80.4">DP6/AUDIO DO</text>
<text x="97.8" y="87.5">DP8/SCLK/TDI</text>
<text x="99.6" y="84.1">DP10/MOSI</text>
<text x="100.5" y="85.9">DP9/MISO</text>
<text x="101.9" y="89.3">DP_ID</text>
<text x="116.2" y="85">13</text>
<text x="116.2" y="86.7">15</text>
<text x="116.2" y="88.5">17</text>
<text x="129.3" y="85">14</text>
<text x="129.3" y="86.7">16</text>
<text x="129.3" y="88.5">18</text>
<text x="138.7" y="87.5">DP2</text>
<text x="138.7" y="89.3">DP1</text>
<text x="138.7" y="85.7">DP3</text>
<text x="116.2" y="90.3">19</text>
<text x="129.3" y="90.3">20</text>
<text x="138.7" y="91.1">DP0</text>
<text x="16.2" y="107.2">JTAG_TMS</text>
<text x="33.5" y="106.3">2</text>
<text x="45.7" y="106.3">1</text>
<text x="51.6" y="107.1">VDD</text>
<text x="8" y="110.8">DP12/AUDIO FS/TDO</text>
<text x="12.3" y="112.6">DP8/SCLK/TDI</text>
<text x="15.9" y="109">JTAG_TCK</text>
<text x="32.6" y="113.4">10</text>
<text x="33.5" y="108.1">4</text>
<text x="33.5" y="109.9">6</text>
<text x="33.5" y="111.6">8</text>
<text x="45.7" y="108.1">3</text>
<text x="45.7" y="109.9">5</text>
<text x="45.7" y="111.6">7</text>
<text x="45.7" y="113.4">9</text>
<text x="17.6" y="114.3">nRESET</text>
<text x="131.6" y="135.5">VDD</text>
<text x="15" y="148.1">LED1</text>
<text x="26.4" y="147.2">2</text>
<text x="35" y="147.2">1</text>
<text x="95" y="149.9">DP10/MOSI</text>
<text x="129.5" y="149">5</text>
<text x="150.6" y="149">8</text>
<text x="177.8" y="149.7">VDD</text>
<text x="93.4" y="151.5">DP8/SCLK/TDI</text>
<text x="95" y="153.5">FLASH_CS</text>
<text x="129.5" y="152.5">1</text>
<text x="129.5" y="154.3">3</text>
<text x="129.5" y="150.7">6</text>
<text x="15" y="158.8">LED2</text>
<text x="26.4" y="157.9">2</text>
<text x="35" y="157.9">1</text>
<text x="129.5" y="159.6">4</text>
<text x="129.5" y="156.1">7</text>
<text x="129.5" y="161.4">9</text>
<text x="150.6" y="156.1">2</text>
<text x="158.3" y="156.8">DP9/MISO</text>
<text x="10.9" y="171.2">BUTTON1</text>
<text x="38.8" y="170.3">2</text>
<text x="47.5" y="170.3">1</text>
<text x="10.9" y="183.7">BUTTON2</text>
<text x="38.8" y="182.8">2</text>
<text x="47.5" y="182.8">1</text>
<text x="222.8" y="205.7">Date:</text>
<text x="247.7" y="205.7">Thursday, April 14, 2016</text>
</g>
<g font-size="1.6" fill="#000080">
<text x="108.5" y="21.9">BAT+</text>
<text x="122.7" y="21">R26</text>
<text x="122.7" y="22.8">0</text>
<text x="149.4" y="21">R12</text>
<text x="149.4" y="22.8">0</text>
<text x="49.8" y="26.3">BZ1</text>
<text x="49.8" y="28.1">HCS0503B</text>
<text x="108.5" y="29">BAT-</text>
<text x="30.3" y="39.7">R7</text>
<text x="136.2" y="37">BT1</text>
<text x="136.2" y="39.1">BAT-HLD-001</text>
<text x="30.3" y="46.9">10k</text>
<text x="49.8" y="42.3">Q1</text>
<text x="49.8" y="44.1">BC846B</text>
<text x="48" y="56.6">R8</text>
<text x="48" y="58.3">5.1</text>
<text x="238" y="61.9">U2</text>
<text x="190.3" y="69.9">R23</text>
<text x="190.3" y="71.7">DNM</text>
<text x="199.2" y="69.9">C29</text>
<text x="199.2" y="71.7">1uF</text>
<text x="247.2" y="69">C30</text>
<text x="247.2" y="70.8">100nF</text>
<text x="119.2" y="72.6">J2</text>
<text x="215.2" y="73.4">R28</text>
<text x="215.2" y="75.2">100k</text>
<text x="228.2" y="76.3">TPS22910AYZV</text>
<text x="241.8" y="77.9">R9</text>
<text x="241.8" y="79.7">0</text>
<text x="119.2" y="93.9">LSS-110-01-F-DV-A-TR</text>
<text x="35.6" y="102.8">P1</text>
<text x="35.6" y="118.8">BB02-BS101-KA8-025B00</text>
<text x="116.5" y="141.9">R16</text>
<text x="116.5" y="143.7">2.2k</text>
<text x="122.7" y="141.9">R17</text>
<text x="122.7" y="143.7">10k</text>
<text x="128.1" y="141.9">R18</text>
<text x="128.1" y="143.7">10k</text>
<text x="28.5" y="145.5">CR1</text>
<text x="40.9" y="144.7">R10</text>
<text x="40.9" y="146.5">680</text>
<text x="131.6" y="146.3">U10</text>
<text x="27.6" y="151.7">LS L296-P2Q2-1</text>
<text x="40.9" y="155.4">R27</text>
<text x="171.8" y="154.3">C28</text>
<text x="28.5" y="156.1">CR3</text>
<text x="40.9" y="157.2">150</text>
<text x="171.8" y="156.5">100nF</text>
<text x="28.5" y="167.9">R21</text>
<text x="28.5" y="163.2">LPL296-J2L2-25</text>
<text x="131.6" y="166.1">MX25R8035FZUIL0</text>
<text x="28.5" y="169.6">270</text>
<text x="40.9" y="173.9">MTA2-WNC</text>
<text x="40.9" y="168.9">SW1</text>
<text x="28.5" y="180.3">R22</text>
<text x="28.5" y="182.1">270</text>
<text x="40.9" y="181.4">SW2</text>
<text x="40.9" y="186.4">MTA2-WNC</text>
</g>
<g font-size="1.6" fill="#00f">
<text x="47.2" y="24">+</text>
<text x="47" y="31.8">-</text>
<text x="132" y="34.3" transform="rotate(90 132 34.3)">+</text>
<text x="133.8" y="34.3" transform="rotate(90 133.8 34.3)">+</text>
<text x="133.3" y="39.5" transform="rotate(90 133.3 39.5)">-</text>
</g>
<g font-size="1.6" fill="#f00">
<text x="135.5" y="24.3">VDD_BATT</text>
<text x="154.2" y="81.4">DevPack-&gt;VDD</text>
<text x="105.3" y="97.5">POWER GOOD</text>
</g>
<g font-size="1.6" fill="#004080">
<text x="223.2" y="65.6">VIN</text>
<text x="234.7" y="65.6">VOUT</text>
<text x="223.2" y="69.2">ON</text>
<text x="223.2" y="72.7">GND</text>
<text x="132.5" y="153.6">nCS</text>
<text x="132.5" y="155.4">nWP/SIO2</text>
<text x="132.5" y="150.1">SI/SIO0</text>
<text x="132.5" y="151.8">SCLK</text>
<text x="145.2" y="150.1">VCC</text>
<text x="132.5" y="160.7">GND</text>
<text x="132.5" y="157.2">nRST/SIO3</text>
<text x="142" y="157.2">SO/SIO1</text>
<text x="132.5" y="162.5">EGP</text>
</g>
<g font-size="1.3">
<text x="30.8" y="1.3">1</text>
<text x="88.9" y="1.3">2</text>
<text x="146.9" y="1.3">3</text>
<text x="205" y="1.3">4</text>
<text x="263.1" y="1.3">5</text>
<text x=".5" y="28.4">A</text>
<text x="292.6" y="28.4">A</text>
<text x=".5" y="79.5">B</text>
<text x="292.6" y="79.5">B</text>
<text x=".5" y="130.6">C</text>
<text x="292.6" y="130.6">C</text>
<text x=".5" y="181.7">D</text>
<text x="292.6" y="181.7">D</text>
<text x="30.8" y="207.4">1</text>
<text x="88.9" y="207.4">2</text>
<text x="146.9" y="207.4">3</text>
<text x="205" y="207.4">4</text>
<text x="263.1" y="207.4">5</text>
</g>
</svg>
